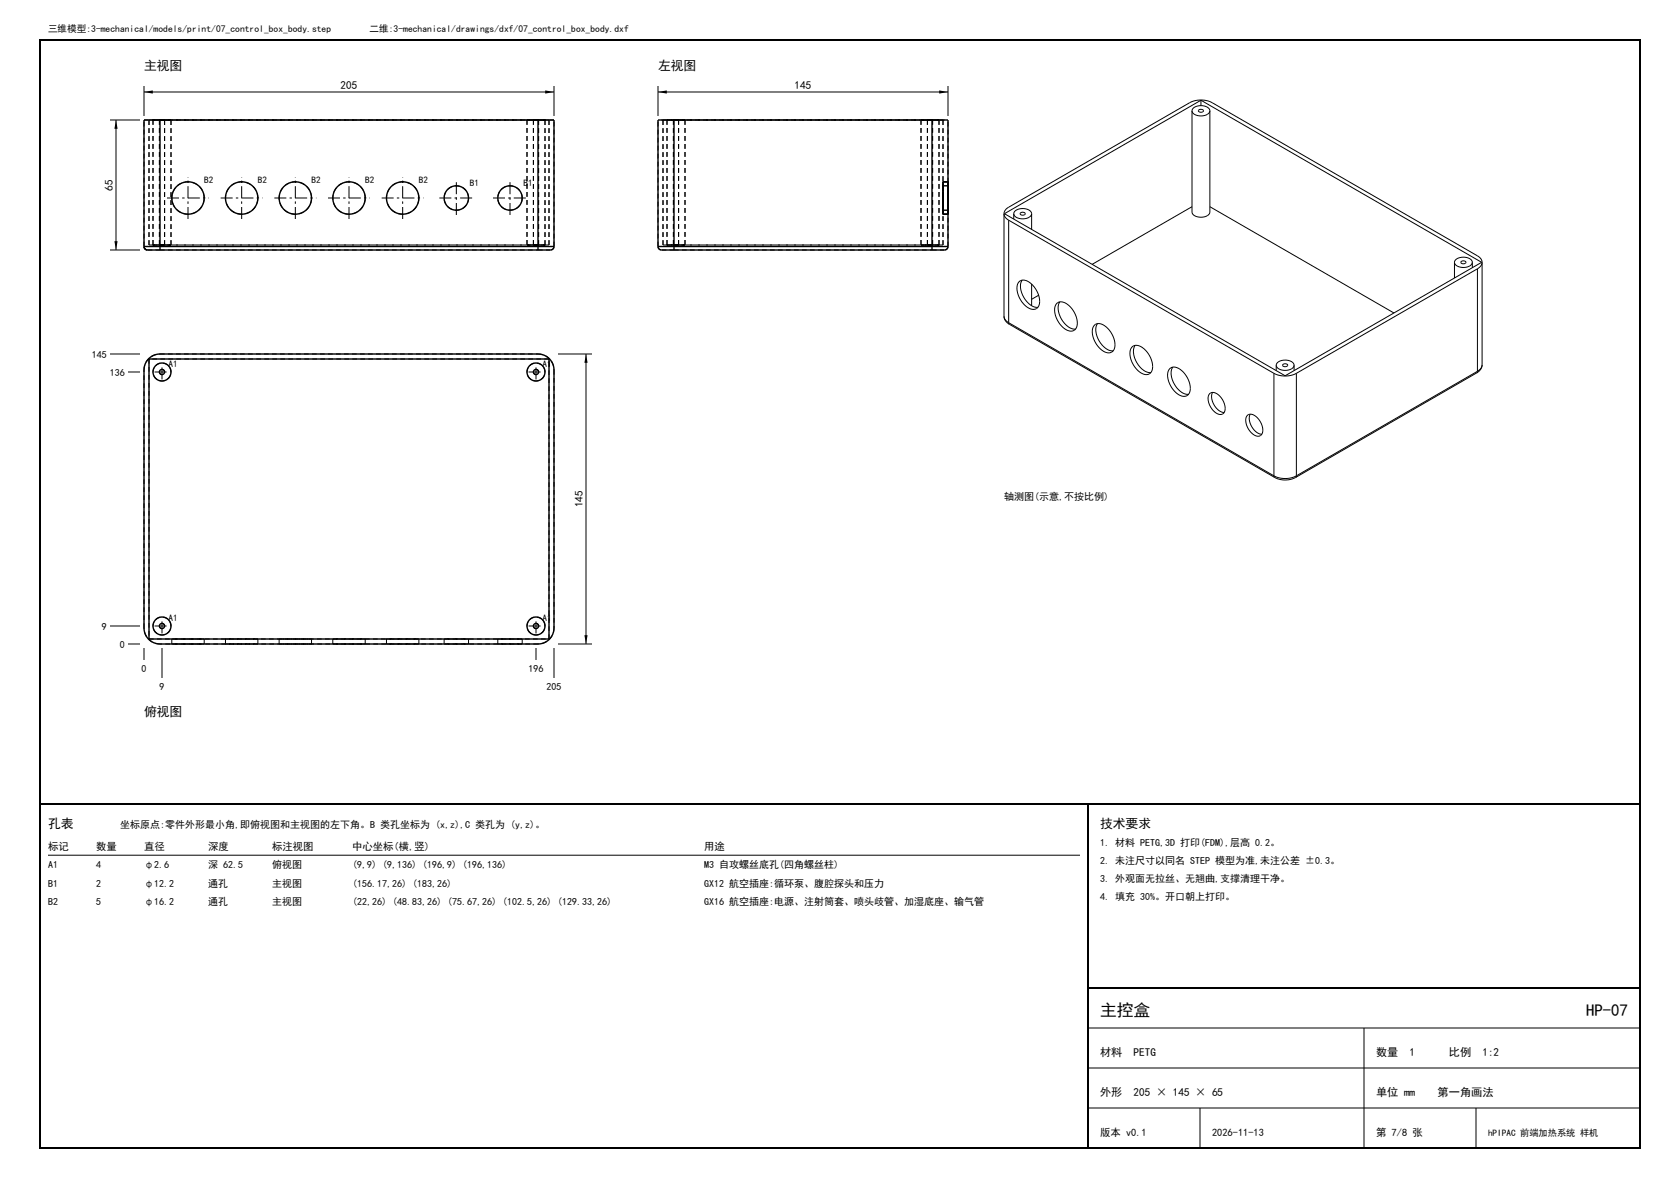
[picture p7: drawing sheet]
<svg xmlns="http://www.w3.org/2000/svg" width="420mm" height="297mm" viewBox="0 0 420 297" stroke-linecap="round" stroke-linejoin="round" font-family="sans-serif">
<path d="M10 10h400v277h-400zM10 201h400M272 201v86M272 247h138" fill="none" stroke="#000" stroke-width=".5"/>
<g fill="none" stroke="#000" stroke-width=".25" stroke-dasharray="1.2 .8" stroke-linecap="butt">
<path d="M36 30h4M37.3 30h100M38.3 30h4.5M38.3 30v31.2M39.9 30h1.3M39.9 30v31.2M40 30h94.5M41.2 30h-1.3M42.8 30h-4.5M131.8 30h4.5M131.8 30v31.2M133.4 30h1.3"/>
<path d="M133.4 30v31.2M134.7 30h-1.3M136.3 30h-4.5M137.3 30h-100M138.5 30h-4M165.8 30h70M166.8 30h4.5M166.8 30v31.2M168.4 30h1.3M168.4 30v31.2M168.5 30h-4M169 30h-2.2"/>
<path d="M169 30h-.6M169.7 30h-.7M169.7 30v31.2M171.3 30h-2.3M171.3 30v31.2M230.3 30h4.5M230.3 30v31.2M231.9 30h1.3M231.9 30v31.2M232.5 30h-2.2M232.5 30h-.6M233 30h4"/>
<path d="M233 30h-64.5M233.2 30h-.7M233.2 30v31.2M234.8 30h-2.3M234.8 30v31.2M235.8 30h-70M51.1 49.5a4.1 4.1 0 0 0-6-3.6 4.1 4.1 0 0 0-.4 6.9 4.1 4.1 0 0 0 6.3-2.7l.1-.6M64.5 49.5a4.1 4.1 0 0 0-5.9-3.6 4.1 4.1 0 0 0-.5 6.9 4.1 4.1 0 0 0 6.3-2.7l.1-.6M77.9 49.5a4.1 4.1 0 0 0-5.9-3.6 4.1 4.1 0 0 0-.5 6.9 4.1 4.1 0 0 0 6.3-2.7l.1-.6M91.3 49.5a4.1 4.1 0 0 0-5.9-3.6 4.1 4.1 0 0 0-.5 6.9 4.1 4.1 0 0 0 6.4-2.7v-.6M104.7 49.5a4.1 4.1 0 0 0-5.9-3.6 4.1 4.1 0 0 0-.5 6.9 4.1 4.1 0 0 0 6.4-2.7v-.6M117.1 49.5a3 3 0 0 0-4.4-2.7 3 3 0 0 0-.4 5.2 3 3 0 0 0 4.8-2v-.5"/>
<path d="M130.6 49.5a3 3 0 0 0-4.5-2.7 3 3 0 0 0-.4 5.2 3 3 0 0 0 4.8-2l.1-.5M235.8 49.5v-4.1M235.8 45.4v8.1M235.8 53.5v-4M235.8 49.5v-3.1M235.8 46.4v6.1M235.8 52.5v-3M235.8 53.5h1.2M235.8 45.4h1.2M235.8 52.5h1.2M235.8 46.4h1.2M237 49.5v-4.1"/>
<path d="M237 45.4v8.1M237 53.5v-4M237 49.5v-3.1M237 46.4v6.1M237 52.5v-3M36 61.6v-31.6M36 61.6l.3 .6 .6 .3M36.9 62.5h3.1M37.3 61.2v-31.2M37.3 61.2h100M38.3 61.2h4.5M39.9 61.2h1.3"/>
<path d="M40 62.5h94.5M41.2 61.2v-31.2M41.2 61.2h-1.3M42.8 61.2h-4.5M42.8 61.2v-31.2M131.8 61.2h4.5M133.4 61.2h1.3M134.5 62.5h3.1M134.7 61.2v-31.2M134.7 61.2h-1.3M136.3 61.2h-4.5M136.3 61.2v-31.2"/>
<path d="M137.3 61.2v-31.2M137.3 61.2h-100M138.5 61.6v-31.6M138.5 61.6l-.3 .6-.6 .3M164.5 61.6v-31.6M164.5 61.6l.3 .6 .6 .3M165.4 62.5h3.1M165.8 61.2v-31.2M165.8 61.2h70M166.8 61.2h4.5M168.4 61.2h1.3M168.5 62.5h64.5"/>
<path d="M169 61.2h-2.2M169 61.2h-.6M169.7 61.2h-.7M171.3 61.2h-2.3M230.3 61.2h4.5M231.9 61.2h1.3M232.5 61.2h-2.2M232.5 61.2h-.6M233 62.5h3.1M233.2 61.2h-.7M234.8 61.2h-2.3M235.8 61.2h-70"/>
<path d="M235.8 61.2v-31.2M237 61.6v-31.6M237 61.6l-.3 .6-.6 .3M36 92.5a4 4 0 0 1 4-4M37.3 89.7v70M40 88.5h94.5M41.2 93a.65 .65 0 0 0-1-.6 .65 .65 0 0 0-.1 1.1 .65 .65 0 0 0 1-.3l.1-.2M42.8 93a2.25 2.25 0 0 0-3.3-2 2.25 2.25 0 0 0-.4 3.8 2.25 2.25 0 0 0 3.6-1.4l.1-.4M134.5 88.5a4 4 0 0 1 4 4M134.7 93a.65 .65 0 0 0-1-.6 .65 .65 0 0 0-.1 1.1 .65 .65 0 0 0 1-.3l.1-.2M136.3 93a2.25 2.25 0 0 0-3.3-2 2.25 2.25 0 0 0-.4 3.8 2.25 2.25 0 0 0 3.6-1.4l.1-.4M137.3 89.7h-100"/>
<path d="M138.5 92.5v64.5M36 157v-64.5M37.3 159.7h100M41.2 156.5a.65 .65 0 0 0-1-.6 .65 .65 0 0 0-.1 1.1 .65 .65 0 0 0 1-.3l.1-.2M42.8 156.5a2.25 2.25 0 0 0-3.3-2 2.25 2.25 0 0 0-.4 3.8 2.25 2.25 0 0 0 3.6-1.4l.1-.4M43 159.7h8.1M43 159.7v1.3M51.1 159.7h-8.1M56.4 159.7h8.1M56.4 159.7v1.3M64.5 159.7h-8.1M69.8 159.7h8.1"/>
<path d="M69.8 159.7v1.3M77.9 159.7h-8.1M83.2 159.7h8.1M83.2 159.7v1.3M91.3 159.7h-8.1M96.6 159.7h8.1M96.6 159.7v1.3M104.7 159.7h-8.1M111 159.7h6.1M111 159.7v1.3M117.1 159.7h-6.1M124.5 159.7h6.1"/>
<path d="M124.5 159.7v1.3M130.6 159.7h-6.1M134.7 156.5a.65 .65 0 0 0-1-.6 .65 .65 0 0 0-.1 1.1 .65 .65 0 0 0 1-.3l.1-.2M136.3 156.5a2.25 2.25 0 0 0-3.3-2 2.25 2.25 0 0 0-.4 3.8 2.25 2.25 0 0 0 3.6-1.4l.1-.4M137.3 159.7v-70M138.5 157a4 4 0 0 1-4 4M40 161a4 4 0 0 1-4-4M43 161h8.1M51.1 161h-8.1M51.1 161v-1.3M56.4 161h8.1M64.5 161h-8.1"/>
<path d="M64.5 161v-1.3M69.8 161h8.1M77.9 161h-8.1M77.9 161v-1.3M83.2 161h8.1M91.3 161h-8.1M91.3 161v-1.3M96.6 161h8.1M104.7 161h-8.1M104.7 161v-1.3M111 161h6.1M117.1 161h-6.1"/>
<path d="M117.1 161v-1.3M124.5 161h6.1M130.6 161h-6.1M130.6 161v-1.3M134.5 161h-94.5"/>
</g>
<g fill="none" stroke="#000" stroke-width=".35">
<path d="M40 30h-4v31.6M40 30h94.5M40 30v31.6M134.5 30h4v31.6M134.5 30v31.6M168.5 30h-4v31.6M168.5 30h64.5M168.5 30v31.6M233 30h4v31.6M233 30v31.6M36 61.6a1.41 1.41 0 0 0 1.8 .9h2.2M36 61.6h4"/>
<path d="M40 61.6v.9M40 62.5h94.5M40 61.6h94.5M134.5 61.6h4M134.5 61.6v.9M138.5 61.6a1.41 1.41 0 0 1-1.8 .9h-2.2M164.5 61.6a1.41 1.41 0 0 0 1.8 .9h2.2M164.5 61.6h4M168.5 61.6v.9M168.5 62.5h64.5M168.5 61.6h64.5M233 61.6h4"/>
<path d="M233 61.6v.9M237 61.6a1.41 1.41 0 0 1-1.8 .9h-2.2M37.2 89.7l1.3-.9 1.5-.3h94.5a4 4 0 0 1 4 4v64.5a4 4 0 0 1-4 4h-94.5a4 4 0 0 1-4-4v-64.5l.3-1.5zM37.3 89.7h100v70h-100z"/>
<circle cx="47" cy="49.5" r="4"/>
<circle cx="60.4" cy="49.5" r="4"/>
<circle cx="73.8" cy="49.5" r="4.1"/>
<circle cx="87.3" cy="49.5" r="4.1"/>
<circle cx="100.7" cy="49.5" r="4.1"/>
<circle cx="114.1" cy="49.5" r="3.1"/>
<circle cx="127.5" cy="49.5" r="3.1"/>
<circle cx="40.5" cy="93" r=".65"/>
<circle cx="40.5" cy="93" r="2.25"/>
<circle cx="134" cy="93" r=".65"/>
<circle cx="134" cy="93" r="2.25"/>
<circle cx="40.5" cy="156.5" r=".65"/>
<circle cx="40.5" cy="156.5" r="2.25"/>
<circle cx="134" cy="156.5" r=".65"/>
<circle cx="134" cy="156.5" r="2.25"/>
</g>
<g fill="none" stroke="#000" stroke-width=".25">
<path d="M27.5 30h7.5M29 30v32.5M36 21.5v7.5M36 23h102.5M138.5 21.5v7.5M164.5 23h72.5M164.5 21.5v7.5M237 21.5v7.5M298 27.7v25.3a2.53 2.53 0 0 0 3.6 1.1l.7-.6 .2-.5v-25.3M298 27.7a2.53 2.53 0 0 0 3.6 1l.7-.5 .2-.5M298 27.7a2.48 2.48 0 0 1 3.5-1.1l.8 .6 .2 .5M299.6 27.6a.63 .63 0 0 1 .7-.4 .63 .63 0 0 1 .5 .6 .66 .66 0 0 1-.7 .3 .66 .66 0 0 1-.5-.5z"/>
<path d="M300.2 25.1v1.3M251 53.4a1.98 1.98 0 0 1 1.2-1.6l45.2-26.1a6.2 6.2 0 0 1 5.6 0l66.4 38.3a1.98 1.98 0 0 1 1.1 1.6M251 53.4a1.99 1.99 0 0 0 1.2 1.6M251 53.4v25.7M251.1 53.4l49.1-28.3 70.2 40.5-49.1 28.3zM252.2 55l66.3 38.3M252.2 55v25.7M253.4 53.4a2.53 2.53 0 0 0 3.6 1.1l.7-.6 .2-.5M253.4 53.4a2.48 2.48 0 0 1 3.5-1l.8 .5 .2 .5M253.4 53.4v1.4M255.1 53.3a.63 .63 0 0 1 .7-.4 .63 .63 0 0 1 .5 .7 .66 .66 0 0 1-.7 .2 .66 .66 0 0 1-.5-.5zM257.9 53.4v3.9"/>
<path d="M298 51.7l-25 14.4M302.5 51.7l46 26.5M27.5 62.5h7.5M251 79.1a1.99 1.99 0 0 0 1.2 1.6M251 79.1a2.37 2.37 0 0 0 1.3 2M254.7 70.5a1.85 1.85 0 0 1 2.7 .1 5.4 5.4 0 0 1 2.2 6.1 1.94 1.94 0 0 1-3.1-.1 5.4 5.4 0 0 1-1.9-5.9zM255.6 70l-.2 .2a5.3 5.3 0 0 0 3.9 6.6h.2M257.9 71v5.4M259.7 73.8l-1.8 1M264.1 75.9a1.85 1.85 0 0 1 2.7 .1 5.4 5.4 0 0 1 2.2 6.1 1.94 1.94 0 0 1-3.1-.1 5.4 5.4 0 0 1-1.9-5.9zM265 75.5l-.2 .1a5.3 5.3 0 0 0 3.9 6.7h.2M363.6 65.6a2.53 2.53 0 0 0 3.6 1l.7-.5 .2-.5"/>
<path d="M363.6 65.6a2.48 2.48 0 0 1 3.5-1.1l.8 .6 .2 .5M363.6 65.6v3.9M365.3 65.4a.63 .63 0 0 1 .7-.3 .63 .63 0 0 1 .4 .6 .66 .66 0 0 1-.6 .3 .66 .66 0 0 1-.5-.6zM368.1 65.6v1.3M369.4 67.2l-45.3 26.1M369.4 67.2v25.6M370.5 65.6a1.99 1.99 0 0 1-1.1 1.6M370.5 65.6v25.6M27.5 88.5h7.5M32 93h3M139.5 88.5h8.5M146.5 88.5v72.5"/>
<path d="M252.2 80.7l.1 .4M252.2 80.7l66.3 38.3M252.3 81.1l66.4 38.3M273.5 81.4a1.85 1.85 0 0 1 2.7 .1 5.4 5.4 0 0 1 2.2 6.1 1.94 1.94 0 0 1-3-.1 5.4 5.4 0 0 1-2-5.9zM274.4 80.9l-.1 .2a5.3 5.3 0 0 0 3.8 6.6h.2M283 86.8a1.85 1.85 0 0 1 2.6 .1 5.4 5.4 0 0 1 2.2 6.1 1.94 1.94 0 0 1-3-.1 5.4 5.4 0 0 1-2-5.9zM283.8 86.3l-.1 .2a5.3 5.3 0 0 0 3.8 6.7l.2-.1M292.4 92.2a1.85 1.85 0 0 1 2.6 .1 5.4 5.4 0 0 1 2.2 6.1 1.94 1.94 0 0 1-3-.1 5.4 5.4 0 0 1-2-5.9zM293.2 91.8l-.1 .1a5.3 5.3 0 0 0 3.8 6.7h.2M302.4 98.5a1.76 1.76 0 0 1 2.6 .6 3.3 3.3 0 0 1 .8 4.3 1.8 1.8 0 0 1-2.5-.7 3.7 3.7 0 0 1-1-4.1zM303.1 98.1a4 4 0 0 0 2.9 5M318.5 93.3a6.2 6.2 0 0 0 5.6 0"/>
<path d="M318.5 93.3v25.7M319.1 91.3a2.53 2.53 0 0 0 3.5 1l.8-.5 .1-.5M319.1 91.3a2.48 2.48 0 0 1 3.4-1.1l.9 .6 .1 .5M319.1 91.3v1.4M320.7 91.2a.63 .63 0 0 1 .7-.4 .63 .63 0 0 1 .5 .7 .66 .66 0 0 1-.7 .2 .66 .66 0 0 1-.5-.5zM323.5 91.3v1.4M324.1 93.3v25.7M369.2 93.2l-45.3 26.2M369.4 92.8l-.2 .4M369.4 92.8l-45.3 26.2M370.5 91.2a1.99 1.99 0 0 1-1.1 1.6M370.5 91.2a2.38 2.38 0 0 1-1.3 2"/>
<path d="M311.8 103.9a1.76 1.76 0 0 1 2.6 .6 3.3 3.3 0 0 1 .8 4.3 1.8 1.8 0 0 1-2.5-.7 3.7 3.7 0 0 1-1-4.1zM312.6 103.5a4 4 0 0 0 2.9 5.1M318.5 119a6.2 6.2 0 0 0 5.6 0M318.5 119l.2 .4M318.7 119.4a5.7 5.7 0 0 0 5.2 0M324.1 119l-.2 .4M27.5 156.5h7.5M32 161h3M36 162v3M40.5 162v7.5M134 162v3M138.5 162v7.5"/>
<path d="M139.5 161h8.5M12 213.8h258M272 257h138M341 257v30M272 267h138M272 277h138M300 277v10M369 277v10"/>
</g>
<path d="M29 30l.4 2.2h-.8zM36 23l2.2-.4v.8zM136.3 22.6l2.2 .4-2.2 .4zM164.5 23l2.2-.4v.8zM234.8 22.6l2.2 .4-2.2 .4zM28.6 60.3h.8l-.4 2.2zM146.5 88.5l.4 2.2h-.8zM146.1 158.8h.8l-.4 2.2z" fill="#000"/>
<g fill="none" stroke="#000" stroke-width=".25" stroke-dasharray="3 .8 .6 .8" stroke-linecap="butt">
<path d="M41.8 49.5h10.5M47 54.7v-10.5M55.2 49.5h10.5M60.4 54.7v-10.5M68.6 49.5h10.5M73.8 54.7v-10.5M82 49.5h10.5M87.3 54.7v-10.5M95.4 49.5h10.5M100.7 54.7v-10.5M109.8 49.5h8.5M114.1 53.7v-8.5"/>
<path d="M123.3 49.5h8.5M127.5 53.7v-8.5M38.7 93h3.7M40.5 94.8v-3.7M132.2 93h3.7M134 94.8v-3.7M38.7 156.5h3.7M40.5 158.3v-3.7M132.2 156.5h3.7M134 158.3v-3.7"/>
</g>
<g font-size="4.2">
<text x="275" y="254">主控盒</text>
<text x="396.5" y="254">HP-07</text>
</g>
<g font-size="3.2">
<text x="36" y="17.5">主视图</text>
<text x="164.5" y="17.5">左视图</text>
<text x="36" y="179">俯视图</text>
<text x="12" y="207">孔表</text>
<text x="275" y="207">技术要求</text>
</g>
<g font-size="2.8">
<text x="85.2" y="22.2">205</text>
<text x="198.7" y="22.2">145</text>
<text x="28.2" y="47.6" transform="rotate(-90 28.2 47.6)">65</text>
<text x="145.7" y="126.8" transform="rotate(-90 145.7 126.8)">145</text>
<text x="275" y="264">材料</text>
<text x="283.4" y="264">PETG</text>
<text x="344" y="264">数量</text>
<text x="352.4" y="264">1</text>
<text x="362.2" y="264">比例</text>
<text x="370.6" y="264">1:2</text>
<text x="275" y="274">外形</text>
<text x="283.4" y="274">205 × 145 × 65</text>
<text x="344" y="274">单位 mm</text>
<text x="359.4" y="274">第一角画法</text>
</g>
<g font-size="2.6">
<text x="12" y="212.5">标记</text>
<text x="24" y="212.5">数量</text>
<text x="36" y="212.5">直径</text>
<text x="52" y="212.5">深度</text>
<text x="68" y="212.5">标注视图</text>
<text x="88" y="212.5">中心坐标(横,竖)</text>
<text x="176" y="212.5">用途</text>
<text x="275" y="284">版本 v0.1</text>
<text x="303" y="284">2026-11-13</text>
<text x="344" y="284">第 7/8 张</text>
</g>
<g font-size="2.5">
<text x="23" y="89.4">145</text>
<text x="27.5" y="93.9">136</text>
<text x="251" y="125">轴测图(示意,不按比例)</text>
<text x="25.5" y="157.4">9</text>
<text x="30" y="161.9">0</text>
<text x="35.4" y="168">0</text>
<text x="132.1" y="168">196</text>
<text x="39.9" y="172.5">9</text>
<text x="136.6" y="172.5">205</text>
<text x="30" y="207">坐标原点:零件外形最小角,即俯视图和主视图的左下角。B 类孔坐标为 (x,z),C 类孔为 (y,z)。</text>
<text x="275" y="211.5">1. 材料 PETG,3D 打印(FDM),层高 0.2。</text>
<text x="275" y="216">2. 未注尺寸以同名 STEP 模型为准,未注公差 ±0.3。</text>
<text x="12" y="217.1">A1</text>
<text x="12" y="221.7">B1</text>
<text x="24" y="217.1">4</text>
<text x="24" y="221.7">2</text>
<text x="36" y="217.1">φ2.6</text>
<text x="36" y="221.7">φ12.2</text>
<text x="52" y="217.1">深 62.5</text>
<text x="52" y="221.7">通孔</text>
<text x="68" y="217.1">俯视图</text>
<text x="68" y="221.7">主视图</text>
<text x="88" y="217.1">(9,9) (9,136) (196,9) (196,136)</text>
<text x="88" y="221.7">(156.17,26) (183,26)</text>
<text x="176" y="217.1">M3 自攻螺丝底孔(四角螺丝柱)</text>
<text x="176" y="221.7">GX12 航空插座:循环泵、腹腔探头和压力</text>
<text x="275" y="220.5">3. 外观面无拉丝、无翘曲,支撑清理干净。</text>
<text x="12" y="226.3">B2</text>
<text x="24" y="226.3">5</text>
<text x="36" y="226.3">φ16.2</text>
<text x="52" y="226.3">通孔</text>
<text x="68" y="226.3">主视图</text>
<text x="88" y="226.3">(22,26) (48.83,26) (75.67,26) (102.5,26) (129.33,26)</text>
<text x="176" y="226.3">GX16 航空插座:电源、注射筒套、喷头歧管、加湿底座、输气管</text>
<text x="275" y="225">4. 填充 30%。开口朝上打印。</text>
</g>
<g font-size="2.4">
<text x="12" y="8">三维模型:3-mechanical/models/print/07_control_box_body.step</text>
<text x="92.4" y="8">二维:3-mechanical/drawings/dxf/07_control_box_body.dxf</text>
</g>
<g font-size="2.3">
<text x="51.1" y="45.7">B2</text>
<text x="64.5" y="45.7">B2</text>
<text x="77.9" y="45.7">B2</text>
<text x="91.3" y="45.7">B2</text>
<text x="104.7" y="45.7">B2</text>
<text x="117.4" y="46.4">B1</text>
<text x="130.9" y="46.4">B1</text>
<text x="42.1" y="91.7">A1</text>
<text x="135.6" y="91.7">A1</text>
<text x="42.1" y="155.2">A1</text>
<text x="135.6" y="155.2">A1</text>
<text x="372" y="284">hPIPAC 前端加热系统 样机</text>
</g>
</svg>
